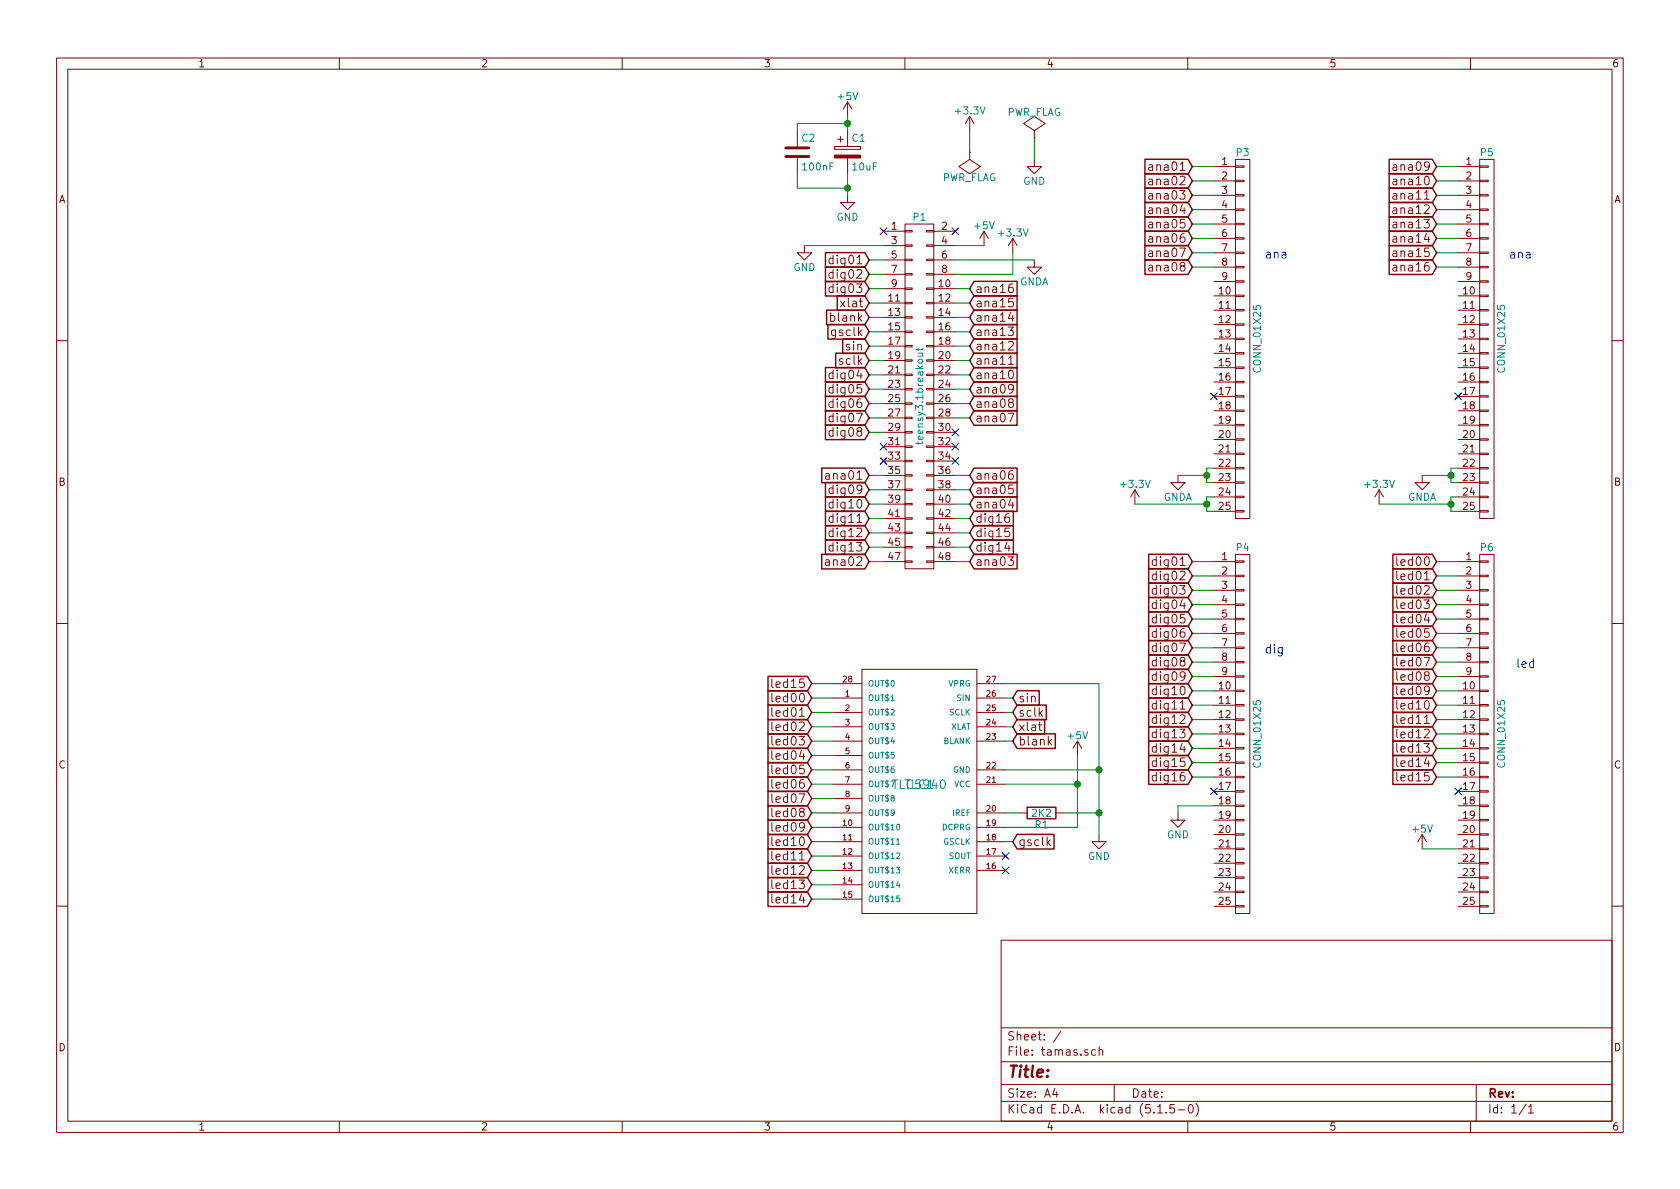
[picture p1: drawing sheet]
<svg xmlns="http://www.w3.org/2000/svg" width="297mm" height="210mm" viewBox="0 0 297 210" stroke-linecap="round" stroke-linejoin="round" font-family="sans-serif">
<g fill="none" stroke="#840000" stroke-width=".18">
<path d="M10 10.3h277v189.9h-277zM12 12.2h273v186.1h-273zM60 10.3v1.9M110 10.3v1.9M149.9 18l-.8 1.3M149.9 18v2.6M149.9 18l.7 1.3M160 10.3v1.9M210 10.3v1.9M260 10.3v1.9M141 23.1v2.8M141 27.9v2.8"/>
<path d="M147.6 25.9v.5zM147.6 26.4h4.5zM147.6 25.9h4.5zM148.1 24.6h1M148.6 24.1v1M149.9 34.5v1.3h1.2l-1.2 1.3-1.3-1.3h1.3M149.9 23.1v2.8M149.9 27.9v2.8M152.1 25.9v.5zM160 39.6h5.1v61h-5.1zM171.4 26.9v1.3l2 1.3-2 1.2-1.9-1.2 1.9-1.3M171.4 26.9h.1"/>
<path d="M171.4 20.6l-.7 1.2M171.4 20.6v2.5M171.4 20.6l.8 1.2M182.9 23.1l1.9-1.3-1.9-1.2-1.9 1.2 1.9 1.3v1.3M182.9 24.4h.1M182.9 28.2v1.3h1.2l-1.2 1.2-1.3-1.2h1.3M203.1 29.2h.6l.1 .9M203.1 31.7h.6l.1 1M203.1 34.3h.6l.1 .9M203.1 36.8h.6l.1 1M203.1 39.4h.6l.1 .9M203.8 29.5l-.5 .1a.31 .31 0 0 0-.2 .3 .31 .31 0 0 0 .2 .2h.5"/>
<path d="M203.8 32l-.5 .1a.31 .31 0 0 0-.2 .3 .31 .31 0 0 0 .2 .3l.5-.1M203.8 34.6h-.5a.31 .31 0 0 0-.2 .3 .31 .31 0 0 0 .2 .3l.5-.1M203.8 37.1l-.5 .1a.31 .31 0 0 0-.2 .3 .31 .31 0 0 0 .2 .3l.5-.1M203.8 39.6l-.5 .1a.31 .31 0 0 0-.2 .3 .31 .31 0 0 0 .2 .3l.5-.1M214.6 29.5h3.8M214.6 32h3.8M214.6 34.5h3.8M214.6 37.1h3.8M214.6 39.6h3.8M218.4 28.2h2.6v63.5h-2.6zM218.4 39.5h1.6v.2h-1.6zM218.4 37h1.6v.2h-1.6z"/>
<path d="M218.4 34.4h1.6v.3h-1.6zM218.4 31.9h1.6v.2h-1.6zM218.4 29.3h1.6v.3h-1.6zM246.3 39.4h.6l.1 .9M246.3 36.8h.6l.1 1M246.3 34.3h.6l.1 .9M246.3 31.7h.6l.1 1M246.3 29.2h.6l.1 .9M247 39.6l-.5 .1a.31 .31 0 0 0-.3 .3 .31 .31 0 0 0 .3 .3l.5-.1M247 37.1l-.5 .1a.31 .31 0 0 0-.3 .3 .31 .31 0 0 0 .3 .3l.5-.1M247 34.6h-.5a.31 .31 0 0 0-.3 .3 .31 .31 0 0 0 .3 .3l.5-.1M247 32l-.5 .1a.31 .31 0 0 0-.3 .3 .31 .31 0 0 0 .3 .3l.5-.1"/>
<path d="M247 29.5l-.5 .1a.31 .31 0 0 0-.3 .3 .31 .31 0 0 0 .3 .2h.5M257.8 29.5h3.8M257.8 32h3.8M257.8 34.5h3.8M257.8 37.1h3.8M257.8 39.6h3.8M261.6 28.2h2.6v63.5h-2.6zM261.6 39.5h1.5v.2h-1.5zM261.6 37h1.5v.2h-1.5zM261.6 34.4h1.5v.3h-1.5zM261.6 31.9h1.5v.2h-1.5zM261.6 29.3h1.5v.3h-1.5z"/>
<path d="M142.2 43.4v1.3h1.3l-1.3 1.3-1.2-1.3h1.2M156.2 40.9h3.8M156.2 51h3.8M156.2 53.6h3.8M156.2 56.1h3.8M156.2 58.7h3.8M156.2 43.4h3.8M156.2 46h3.8M156.2 48.5h3.8M160 58.5h1.3v.3h-1.3zM160 56h1.3v.3h-1.3zM160 53.5h1.3v.2h-1.3z"/>
<path d="M160 50.9h1.3v.3h-1.3zM160 48.4h1.3v.2h-1.3zM160 45.8h1.3v.3h-1.3zM160 43.3h1.3v.3h-1.3zM160 40.8h1.3v.2h-1.3zM163.8 58.5h1.3v.3h-1.3zM163.8 56h1.3v.3h-1.3zM163.8 53.5h1.3v.2h-1.3zM163.8 50.9h1.3v.3h-1.3zM163.8 48.4h1.3v.2h-1.3zM163.8 45.8h1.3v.3h-1.3zM163.8 43.3h1.3v.3h-1.3z"/>
<path d="M163.8 40.8h1.3v.2h-1.3zM165.1 40.9h3.8M165.1 51h3.8M165.1 53.6h3.8M165.1 56.1h3.8M165.1 58.7h3.8M165.1 43.4h3.8M165.1 46h3.8M165.1 48.5h3.8M174 40.9l-.8 1.3M174 40.9v2.5M174 40.9l.8 1.3"/>
<path d="M178.2 57.8h1l-.5 .6 .3 .1 .2 .2-.2 .6-.5 .1-.3-.2M178.7 55.2l-.4 1.1h.9M179 50.2a.6 .6 0 0 0-.7 .6l.1 .8 .2 .1h.4l.2-.3-.2-.6h-.4l-.3 .3M179 55.8v1M179.1 42.2l-.8 1.2M179.1 42.2v2.5M179.1 42.2l.7 1.2M179.1 52.8h-.7l-.1 .7 .2-.2 .5 .1 .2 .2-.1 .5-.2 .2h-.4l-.2-.2M182.9 46v1.2h1.2l-1.2 1.3-1.3-1.3h1.3M203.1 47h.6l.1 .9M203.1 41.9h.6l.1 .9M203.1 44.4h.6l.1 1"/>
<path d="M203.8 47.3h-.5a.31 .31 0 0 0-.2 .3 .31 .31 0 0 0 .2 .3l.5-.1M203.8 42.2l-.5 .1a.31 .31 0 0 0-.2 .3 .31 .31 0 0 0 .2 .2h.5M203.8 44.7l-.5 .1a.31 .31 0 0 0-.2 .3 .31 .31 0 0 0 .2 .3l.5-.1M214.6 52.3h3.8M214.6 54.9h3.8M214.6 57.4h3.8M214.6 59.9h3.8M214.6 42.2h3.8M214.6 44.7h3.8M214.6 47.2h3.8M214.6 49.8h3.8M218.4 59.8h1.6v.3h-1.6z"/>
<path d="M218.4 57.3h1.6v.2h-1.6zM218.4 54.7h1.6v.3h-1.6zM218.4 52.2h1.6v.2h-1.6zM218.4 49.7h1.6v.2h-1.6zM218.4 47.1h1.6v.3h-1.6zM218.4 44.6h1.6v.2h-1.6zM218.4 42h1.6v.3h-1.6zM246.3 47h.6l.1 .9M246.3 44.4h.6l.1 1M246.3 41.9h.6l.1 .9M247 47.3h-.5a.31 .31 0 0 0-.3 .3 .31 .31 0 0 0 .3 .3l.5-.1M247 44.7l-.5 .1a.31 .31 0 0 0-.3 .3 .31 .31 0 0 0 .3 .3l.5-.1"/>
<path d="M247 42.2l-.5 .1a.31 .31 0 0 0-.3 .3 .31 .31 0 0 0 .3 .2h.5M257.8 52.3h3.8M257.8 54.9h3.8M257.8 57.4h3.8M257.8 59.9h3.8M257.8 42.2h3.8M257.8 44.7h3.8M257.8 47.2h3.8M257.8 49.8h3.8M261.6 59.8h1.5v.3h-1.5zM261.6 57.3h1.5v.2h-1.5zM261.6 54.7h1.5v.3h-1.5z"/>
<path d="M261.6 52.2h1.5v.2h-1.5zM261.6 49.7h1.5v.2h-1.5zM261.6 47.1h1.5v.3h-1.5zM261.6 44.6h1.5v.2h-1.5zM261.6 42h1.5v.3h-1.5zM10 60.2h2M156.2 61.2h3.8M156.2 63.7h3.8M156.2 66.3h3.8M156.2 68.8h3.8M156.2 71.4h3.8M156.2 73.9h3.8"/>
<path d="M156.2 76.4h3.8M156.2 79h3.8M160 78.9h1.3v.2h-1.3zM160 76.3h1.3v.3h-1.3zM160 73.8h1.3v.2h-1.3zM160 71.2h1.3v.3h-1.3zM160 68.7h1.3v.3h-1.3zM160 66.2h1.3v.2h-1.3zM160 63.6h1.3v.3h-1.3zM160 61.1h1.3v.2h-1.3zM163.8 78.9h1.3v.2h-1.3zM163.8 76.3h1.3v.3h-1.3z"/>
<path d="M163.8 73.8h1.3v.2h-1.3zM163.8 71.2h1.3v.3h-1.3zM163.8 68.7h1.3v.3h-1.3zM163.8 66.2h1.3v.2h-1.3zM163.8 63.6h1.3v.3h-1.3zM163.8 61.1h1.3v.2h-1.3zM165.1 61.2h3.8M165.1 63.7h3.8M165.1 66.3h3.8M165.1 68.8h3.8M165.1 71.4h3.8M165.1 73.9h3.8"/>
<path d="M165.1 76.4h3.8M165.1 79h3.8M178.2 73.1h1l-.6 1.5M178.3 60.5l.6-.1 .2 .1 .1 .3-1 1.1h1M178.3 63.3l.4-.4v1.5M178.3 64.4h.9M178.5 65.6l.3-.1a.97 .97 0 0 1 0 1.5 .84 .84 0 0 1-.3-1.4zM178.6 71.2l-.3-.3 .1-.2 .2-.2 .4 .1 .2 .2-.2 .3-.5 .1a.48 .48 0 0 0 .1 .9l.4-.1 .2-.3v-.2l-.3-.3M179.2 68.6l-.3 .3h-.3l-.3-.3v-.3l.2-.2 .4-.1 .2 .1a1.06 1.06 0 0 1-.4 1.4h-.2M214.6 62.5h3.8M214.6 65h3.8M214.6 67.6h3.8"/>
<path d="M214.6 70.1h3.8M214.6 72.6h3.8M214.6 75.2h3.8M214.6 77.7h3.8M218.4 77.6h1.6v.2h-1.6zM218.4 75.1h1.6v.2h-1.6zM218.4 72.5h1.6v.3h-1.6zM218.4 70h1.6v.2h-1.6zM218.4 67.4h1.6v.3h-1.6zM218.4 64.9h1.6v.2h-1.6zM218.4 62.4h1.6v.2h-1.6zM257.8 62.5h3.8"/>
<path d="M257.8 65h3.8M257.8 67.6h3.8M257.8 70.1h3.8M257.8 72.6h3.8M257.8 75.2h3.8M257.8 77.7h3.8M261.6 77.6h1.5v.2h-1.5zM261.6 75.1h1.5v.2h-1.5zM261.6 72.5h1.5v.3h-1.5zM261.6 70h1.5v.2h-1.5zM261.6 67.4h1.5v.3h-1.5zM261.6 64.9h1.5v.2h-1.5z"/>
<path d="M261.6 62.4h1.5v.2h-1.5zM285 60.2h2M146 99.1h.6v.9M146 83.8h.6v1M146.6 99.3l-.5 .1a.31 .31 0 0 0-.2 .3 .31 .31 0 0 0 .2 .3l.5-.1M146.6 84.1l-.5 .1a.31 .31 0 0 0-.2 .3 .31 .31 0 0 0 .2 .3l.5-.1M156.2 99.3h3.8M156.2 81.5h3.8M156.2 84.1h3.8M156.2 86.6h3.8M156.2 89.1h3.8M156.2 91.7h3.8"/>
<path d="M156.2 94.2h3.8M156.2 96.8h3.8M160 99.2h1.3v.2h-1.3zM160 96.6h1.3v.3h-1.3zM160 94.1h1.3v.3h-1.3zM160 91.6h1.3v.2h-1.3zM160 89h1.3v.3h-1.3zM160 86.5h1.3v.2h-1.3zM160 83.9h1.3v.3h-1.3zM160 81.4h1.3v.3h-1.3zM163.8 99.2h1.3v.2h-1.3zM163.8 96.6h1.3v.3h-1.3z"/>
<path d="M163.8 94.1h1.3v.3h-1.3zM163.8 91.6h1.3v.2h-1.3zM163.8 89h1.3v.3h-1.3zM163.8 86.5h1.3v.2h-1.3zM163.8 83.9h1.3v.3h-1.3zM163.8 81.4h1.3v.3h-1.3zM165.1 99.3h3.8M165.1 81.5h3.8M165.1 84.1h3.8M165.1 86.6h3.8M165.1 89.1h3.8M165.1 91.7h3.8"/>
<path d="M165.1 94.2h3.8M165.1 96.8h3.8M178 95.9l-.4 1h1M178.2 98.5h1l-.5 .6h.3l.2 .2-.2 .6-.5 .1-.3-.2M178.4 90.9a.62 .62 0 0 0-.8 .6l.1 .7a.48 .48 0 0 0 .8 0v-.5l-.1-.2-.4-.1-.4 .3M178.4 96.4v1.1M178.5 93.4h-.8l-.1 .7 .3-.1h.5l.1 .3v.5l-.3 .1h-.3l-.3-.1M178.7 88.2l-.4 1.1h.9M179 83.2a.6 .6 0 0 0-.7 .7l.1 .7 .2 .2 .4-.1 .2-.3-.2-.5-.4-.1-.3 .3M179 88.8v1M179.1 85.8h-.7l-.1 .7 .2-.1h.5l.2 .2-.1 .5-.2 .2h-.4l-.2-.2M200.7 86.6l-.8 1.3"/>
<path d="M200.7 86.6v2.5M200.7 86.6l.7 1.3M208.3 84.1v1.2h1.2l-1.2 1.3-1.3-1.3h1.3M214.6 80.3h3.8M214.6 82.8h3.8M214.6 85.3h3.8M214.6 87.9h3.8M214.6 90.4h3.8M214.6 99.3h3.8M218.4 90.3h1.6v.2h-1.6zM218.4 87.8h1.6v.2h-1.6zM218.4 85.2h1.6v.3h-1.6z"/>
<path d="M218.4 82.7h1.6v.2h-1.6zM218.4 80.1h1.6v.3h-1.6zM218.4 98h2.6v63.5h-2.6zM218.4 99.2h1.6v.2h-1.6zM243.8 86.6l-.7 1.3M243.8 86.6v2.5M243.8 86.6l.8 1.3M247 98.5v1.3l.2 .2M251.5 84.1v1.2h1.2l-1.2 1.3-1.3-1.3h1.3M257.8 80.3h3.8M257.8 82.8h3.8M257.8 85.3h3.8"/>
<path d="M257.8 87.9h3.8M257.8 90.4h3.8M257.8 99.3h3.8M261.6 90.3h1.5v.2h-1.5zM261.6 87.8h1.5v.2h-1.5zM261.6 85.2h1.5v.3h-1.5zM261.6 82.7h1.5v.2h-1.5zM261.6 80.1h1.5v.3h-1.5zM261.6 98h2.6v63.5h-2.6zM261.6 99.2h1.5v.2h-1.5zM10 110.3h2M152.4 118.4h20.3v43.1h-20.3z"/>
<path d="M214.6 101.8h3.8M214.6 104.4h3.8M214.6 106.9h3.8M214.6 109.5h3.8M214.6 112h3.8M214.6 114.5h3.8M214.6 117.1h3.8M214.6 119.6h3.8M218.4 119.5h1.6v.3h-1.6zM218.4 117h1.6v.2h-1.6zM218.4 114.4h1.6v.3h-1.6zM218.4 111.9h1.6v.2h-1.6z"/>
<path d="M218.4 109.3h1.6v.3h-1.6zM218.4 106.8h1.6v.3h-1.6zM218.4 104.3h1.6v.2h-1.6zM218.4 101.7h1.6v.3h-1.6zM247 101v1.3l.2 .2M247 103.6v1.2l.2 .3M247 106.1v1.3l.2 .2M247 108.6v1.3l.2 .3M247 111.2v1.3l.2 .2M247 113.7v1.3l.2 .2M247 116.3v1.2l.2 .3M247 118.8v1.3l.2 .2"/>
<path d="M257.8 101.8h3.8M257.8 104.4h3.8M257.8 106.9h3.8M257.8 109.5h3.8M257.8 112h3.8M257.8 114.5h3.8M257.8 117.1h3.8M257.8 119.6h3.8M261.6 119.5h1.5v.3h-1.5zM261.6 117h1.5v.2h-1.5zM261.6 114.4h1.5v.3h-1.5zM261.6 111.9h1.5v.2h-1.5z"/>
<path d="M261.6 109.3h1.5v.3h-1.5zM261.6 106.8h1.5v.3h-1.5zM261.6 104.3h1.5v.2h-1.5zM261.6 101.7h1.5v.3h-1.5zM285 110.3h2M136.5 122.6v1.3l.2 .2M136.5 125.1v1.3l.2 .3M136.5 127.7v1.3l.2 .2M136.5 130.2v1.3l.2 .2M136.5 132.8v1.3l.2 .2M136.5 135.3v1.3l.2 .2M136.5 137.8v1.3l.2 .3"/>
<path d="M136.5 120.1v1.3l.2 .2M147.3 123.4h5.1M147.3 126h5.1M147.3 138.7h5.1M147.3 136.1h5.1M147.3 131.1h5.1M147.3 128.5h5.1M147.3 120.9h5.1M147.3 133.6h5.1M172.7 123.4h5.1M172.7 126h5.1M172.7 138.7h5.1"/>
<path d="M172.7 136.1h5.1M172.7 131.1h5.1M172.7 128.5h5.1M172.7 120.9h5.1M183.6 128.2h.6M183.8 127.7v1.3l.4 .2M185.5 131.2l.4 .5M185.9 130.7l-.6 .6M190.5 131.1l-.8 1.2M190.5 131.1v2.5M190.5 131.1l.8 1.2M214.6 122.2h3.8"/>
<path d="M214.6 124.7h3.8M214.6 127.2h3.8M214.6 129.8h3.8M214.6 132.3h3.8M214.6 134.9h3.8M214.6 137.4h3.8M214.6 139.9h3.8M218.4 139.8h1.6v.3h-1.6zM218.4 137.3h1.6v.2h-1.6zM218.4 134.7h1.6v.3h-1.6zM218.4 132.2h1.6v.3h-1.6zM218.4 129.7h1.6v.2h-1.6z"/>
<path d="M218.4 127.1h1.6v.3h-1.6zM218.4 124.6h1.6v.2h-1.6zM218.4 122h1.6v.3h-1.6zM247 136.6v1.3l.2 .2M247 134v1.3l.2 .3M247 131.5v1.3l.2 .2M247 129v1.2l.2 .3M247 126.4v1.3l.2 .2M247 123.9v1.3l.2 .2M247 121.3v1.3l.2 .3M257.8 122.2h3.8M257.8 124.7h3.8"/>
<path d="M257.8 127.2h3.8M257.8 129.8h3.8M257.8 132.3h3.8M257.8 134.9h3.8M257.8 137.4h3.8M257.8 139.9h3.8M261.6 139.8h1.5v.3h-1.5zM261.6 137.3h1.5v.2h-1.5zM261.6 134.7h1.5v.3h-1.5zM261.6 132.2h1.5v.3h-1.5zM261.6 129.7h1.5v.2h-1.5zM261.6 127.1h1.5v.3h-1.5z"/>
<path d="M261.6 124.6h1.5v.2h-1.5zM261.6 122h1.5v.3h-1.5zM136.5 140.4v1.3l.2 .2M136.5 142.9v1.3l.2 .2M136.5 145.5v1.3l.2 .2M136.5 148v1.3l.2 .2M136.5 150.5v1.3l.2 .3M136.5 153.1v1.3l.2 .2M136.5 155.6v1.3l.2 .2M136.5 158.2v1.3l.2 .2M147.3 143.8h5.1M147.3 146.3h5.1"/>
<path d="M147.3 148.8h5.1M147.3 151.4h5.1M147.3 153.9h5.1M147.3 156.5h5.1M147.3 159h5.1M147.3 141.2h5.1M172.7 143.8h5.1M172.7 146.3h5.1M172.7 148.8h5.1M172.7 151.4h5.1M172.7 153.9h5.1M180.3 143.8h1.3"/>
<path d="M185.3 148.9l.4 .6M185.7 148.5l-.6 .6M186.7 143.8h1.3M194.3 147.6v1.2h1.3l-1.3 1.3-1.3-1.3h1.3M208.3 143.8v1.2h1.2l-1.2 1.3-1.3-1.3h1.3M214.6 142.5h3.8M214.6 145h3.8M214.6 147.6h3.8M214.6 150.1h3.8M214.6 152.6h3.8M214.6 155.2h3.8M214.6 157.7h3.8"/>
<path d="M218.4 157.6h1.6v.3h-1.6zM218.4 155.1h1.6v.2h-1.6zM218.4 152.5h1.6v.3h-1.6zM218.4 150h1.6v.2h-1.6zM218.4 147.4h1.6v.3h-1.6zM218.4 144.9h1.6v.3h-1.6zM218.4 142.4h1.6v.2h-1.6zM251.5 147.6l-.8 1.2M251.5 147.6v2.5M251.5 147.6l.7 1.2M257.8 142.5h3.8M257.8 145h3.8"/>
<path d="M257.8 147.6h3.8M257.8 150.1h3.8M257.8 152.6h3.8M257.8 155.2h3.8M257.8 157.7h3.8M261.6 157.6h1.5v.3h-1.5zM261.6 155.1h1.5v.2h-1.5zM261.6 152.5h1.5v.3h-1.5zM261.6 150h1.5v.2h-1.5zM261.6 147.4h1.5v.3h-1.5zM261.6 144.9h1.5v.3h-1.5zM261.6 142.4h1.5v.2h-1.5z"/>
<path d="M10 160.2h2M177 166.3h108v32h-108zM214.6 160.3h3.8M218.4 160.1h1.6v.3h-1.6zM257.8 160.3h3.8M261.6 160.1h1.5v.3h-1.5zM285 160.2h2M60 198.3v1.9M110 198.3v1.9M160 198.3v1.9M177 194.8h108M177 191.8h108"/>
<path d="M177 187.8h108M177 181.8h108M186.5 192.5l-.4 1h1M186.8 193v1M187.6 182.3l-1.3 2M193.7 185.7l-.4-.1-.3 .3 .1 .6h.6M194.3 185.7l.3-.1 .3 .1 .1 .9M194.3 185.1v1.5M197 191.8v3M204.7 196.8h.8M206.2 196.7v.1M207.6 195.3h-.7l-.1 .7 .2-.1 .5 .1 .2 .2-.1 .5-.2 .1-.6-.1"/>
<path d="M208.3 196.3h1.2M210 198.3v1.9M210.3 195.4l.2-.1a.8 .8 0 0 1 .5 .8 .8 .8 0 0 1-.5 .7 1 1 0 0 1-.2-1.4zM211.5 195.1a1.71 1.71 0 0 1 0 2.3M260 198.3v1.9M261 191.8v6.5M269.8 195.2l-1.2 2M270.3 195.8l.4-.5v1.5M270.3 196.8h.8"/>
</g>
<path d="M138.9 27.7h4.1M138.9 26.2h4.1" fill="none" stroke="#840000" stroke-width=".51"/>
<g fill="none" stroke="#840000" stroke-width=".25">
<path d="M202.4 28.2h7.7l.7 1.3-.7 1.3h-7.7zM202.4 30.7h7.7l.7 1.3-.7 1.3h-7.7zM202.4 33.2h7.7l.7 1.3-.7 1.3h-7.7zM202.4 35.8h7.7l.7 1.3-.7 1.3h-7.7zM202.4 38.3h7.7l.7 1.3-.7 1.3h-7.7zM245.6 38.3h7.6l.8 1.3-.8 1.3h-7.6zM245.6 35.8h7.6l.8 1.3-.8 1.3h-7.6zM245.6 33.2h7.6l.8 1.3-.8 1.3h-7.6zM245.6 30.7h7.6l.8 1.3-.8 1.3h-7.6zM245.6 28.2h7.6l.8 1.3-.8 1.3h-7.6zM145.9 49.8h7l.8 1.2-.8 1.3h-7zM145.9 47.2h7l.8 1.3-.8 1.3h-7z"/>
<path d="M145.9 44.7h7l.8 1.3-.8 1.3h-7zM146.2 54.8h6.7l.8 1.3-.8 1.3h-6.7zM146.4 57.4h6.5l.8 1.3-.8 1.3h-6.5zM148 52.3h4.9l.8 1.3-.8 1.3h-4.9zM149 59.9h3.9l.8 1.3-.8 1.3h-3.9zM172.2 49.8h7.6v2.5h-7.6l-.8-1.3zM172.2 52.3h7.6v2.6h-7.6l-.8-1.3zM172.2 54.8h7.6v2.6h-7.6l-.8-1.3zM172.2 57.4h7.6v2.6h-7.6l-.8-1.3zM172.2 59.9h7.6v2.6h-7.6l-.8-1.3zM202.4 45.9h7.7l.7 1.3-.7 1.3h-7.7zM202.4 40.9h7.7l.7 1.3-.7 1.3h-7.7z"/>
<path d="M202.4 43.4h7.7l.7 1.3-.7 1.3h-7.7zM245.6 45.9h7.6l.8 1.3-.8 1.3h-7.6zM245.6 43.4h7.6l.8 1.3-.8 1.3h-7.6zM245.6 40.9h7.6l.8 1.3-.8 1.3h-7.6zM145.9 75.2h7l.8 1.2-.8 1.3h-7zM145.9 72.6h7l.8 1.3-.8 1.3h-7zM145.9 70.1h7l.8 1.3-.8 1.3h-7zM145.9 67.5h7l.8 1.3-.8 1.3h-7zM145.9 65h7l.8 1.3-.8 1.3h-7zM147.8 62.5h5.1l.8 1.2-.8 1.3h-5.1zM172.2 62.5h7.6v2.5h-7.6l-.8-1.3zM172.2 65h7.6v2.6h-7.6l-.8-1.3z"/>
<path d="M172.2 67.5h7.6v2.6h-7.6l-.8-1.3zM172.2 70.1h7.6v2.6h-7.6l-.8-1.3zM172.2 72.6h7.6v2.6h-7.6l-.8-1.3zM145.3 98h7.6l.8 1.3-.8 1.3h-7.6zM145.3 82.8h7.6l.8 1.3-.8 1.3h-7.6zM145.9 95.5h7l.8 1.3-.8 1.3h-7zM145.9 92.9h7l.8 1.3-.8 1.3h-7zM145.9 85.3h7l.8 1.3-.8 1.3h-7zM145.9 87.9h7l.8 1.2-.8 1.3h-7zM145.9 90.4h7l.8 1.3-.8 1.3h-7zM172.2 82.8h7.6v2.6h-7.6l-.8-1.3zM172.2 85.3h7.6v2.6h-7.6l-.8-1.3z"/>
<path d="M172.2 87.9h7.6v2.5h-7.6l-.8-1.3zM172.2 92.9h7v2.6h-7l-.8-1.3zM172.2 95.5h7v2.6h-7l-.8-1.3zM172.2 98h7.6v2.6h-7.6l-.8-1.3zM172.2 90.4h7v2.6h-7l-.8-1.3zM203.1 98h7l.7 1.3-.7 1.3h-7zM246.3 98h6.9l.8 1.3-.8 1.3h-6.9zM135.8 119.6h6.9l.8 1.3-.8 1.3h-6.9zM203.1 105.6h7l.7 1.3-.7 1.3h-7zM203.1 108.2h7l.7 1.3-.7 1.3h-7zM203.1 110.7h7l.7 1.3-.7 1.3h-7zM203.1 113.3h7l.7 1.2-.7 1.3h-7z"/>
<path d="M203.1 115.8h7l.7 1.3-.7 1.3h-7zM203.1 118.3h7l.7 1.3-.7 1.3h-7zM203.1 100.6h7l.7 1.2-.7 1.3h-7zM203.1 103.1h7l.7 1.3-.7 1.3h-7zM246.3 100.6h6.9l.8 1.2-.8 1.3h-6.9zM246.3 103.1h6.9l.8 1.3-.8 1.3h-6.9zM246.3 105.6h6.9l.8 1.3-.8 1.3h-6.9zM246.3 108.2h6.9l.8 1.3-.8 1.3h-6.9zM246.3 110.7h6.9l.8 1.3-.8 1.3h-6.9zM246.3 113.3h6.9l.8 1.2-.8 1.3h-6.9zM246.3 115.8h6.9l.8 1.3-.8 1.3h-6.9zM246.3 118.3h6.9l.8 1.3-.8 1.3h-6.9z"/>
<path d="M135.8 122.1h6.9l.8 1.3-.8 1.3h-6.9zM135.8 124.7h6.9l.8 1.3-.8 1.3h-6.9zM135.8 127.2h6.9l.8 1.3-.8 1.3h-6.9zM135.8 129.8h6.9l.8 1.3-.8 1.3h-6.9zM135.8 132.3h6.9l.8 1.3-.8 1.3h-6.9zM135.8 134.8h6.9l.8 1.3-.8 1.3h-6.9zM135.8 137.4h6.9l.8 1.3-.8 1.3h-6.9zM135.8 139.9h6.9l.8 1.3-.8 1.3h-6.9zM179.8 129.8h6.8v2.6h-6.8l-.7-1.3zM179.8 127.2h4.9v2.6h-4.9l-.7-1.3zM179.8 124.7h5.2v2.6h-5.2l-.7-1.3zM179.8 122.1h3.9v2.6h-3.9l-.7-1.3z"/>
<path d="M203.1 120.9h7l.7 1.3-.7 1.3h-7zM203.1 123.4h7l.7 1.3-.7 1.3h-7zM203.1 126h7l.7 1.2-.7 1.3h-7zM203.1 128.5h7l.7 1.3-.7 1.3h-7zM203.1 131h7l.7 1.3-.7 1.3h-7zM203.1 133.6h7l.7 1.3-.7 1.3h-7zM203.1 136.1h7l.7 1.3-.7 1.3h-7zM246.3 136.1h6.9l.8 1.3-.8 1.3h-6.9zM246.3 133.6h6.9l.8 1.3-.8 1.3h-6.9zM246.3 131h6.9l.8 1.3-.8 1.3h-6.9zM246.3 128.5h6.9l.8 1.3-.8 1.3h-6.9zM246.3 126h6.9l.8 1.2-.8 1.3h-6.9z"/>
<path d="M246.3 123.4h6.9l.8 1.3-.8 1.3h-6.9zM246.3 120.9h6.9l.8 1.3-.8 1.3h-6.9zM135.8 142.5h6.9l.8 1.3-.8 1.3h-6.9zM135.8 145h6.9l.8 1.3-.8 1.3h-6.9zM135.8 147.5h6.9l.8 1.3-.8 1.3h-6.9zM135.8 150.1h6.9l.8 1.3-.8 1.3h-6.9zM135.8 152.6h6.9l.8 1.3-.8 1.3h-6.9zM135.8 155.2h6.9l.8 1.3-.8 1.3h-6.9zM135.8 157.7h6.9l.8 1.3-.8 1.3h-6.9zM179.8 147.5h6.6v2.6h-6.6l-.7-1.3zM181.6 142.7h5.1v2.1h-5.1z"/>
</g>
<path d="M147.6 27.4h4.5v.5h-4.5z" fill="#840000" stroke="#840000" stroke-width=".18"/>
<path d="M162.3 61.5v.5M162.3 78.1v.5M162.3 62.5h.9M163 62.5l.2 .1-.1 .3-.8 .1M163.2 61.5l-.2 .3h-1.1M157.8 137.9h.9M165.2 137.8l-.4 1.1h.9M165.5 138.4v1M166.4 138l.2-.1a.82 .82 0 0 1 .6 .7 .82 .82 0 0 1-.3 .8h-.1a.84 .84 0 0 1-.4-1.4zM158.5 149.3h.6" fill="none" stroke="#008484" stroke-width=".18"/>
<g fill="none" stroke="#008400" stroke-width=".18">
<path d="M141 30.7v2.6h8.9M149.9 21.8h-8.9v1.3M149.9 20.6v2.5M149.9 30.7v3.8M171.4 23.1v3.8M182.9 24.4v3.8M210.8 39.6h3.8M210.8 37.1h3.8M210.8 34.5h3.8M210.8 32h3.8M210.8 29.5h3.8M254 39.6h3.8"/>
<path d="M254 37.1h3.8M254 34.5h3.8M254 32h3.8M254 29.5h3.8M142.2 43.4h14M153.7 51h2.5M153.7 53.6h2.5M153.7 56.1h2.5M153.7 58.7h2.5M153.7 48.5h2.5M153.7 46h2.5M168.9 51h2.5"/>
<path d="M168.9 53.6h2.5M168.9 56.1h2.5M168.9 58.7h2.5M168.9 46h14M168.9 43.4h5.1M179.1 44.7v3.8h-10.2M210.8 47.2h3.8M210.8 44.7h3.8M210.8 42.2h3.8M254 47.2h3.8M254 44.7h3.8M254 42.2h3.8"/>
<path d="M153.7 61.2h2.5M153.7 76.4h2.5M153.7 73.9h2.5M153.7 71.4h2.5M153.7 68.8h2.5M153.7 66.3h2.5M153.7 63.7h2.5M168.9 61.2h2.5M168.9 73.9h2.5M168.9 71.4h2.5M168.9 68.8h2.5M168.9 66.3h2.5"/>
<path d="M168.9 63.7h2.5M153.7 99.3h2.5M153.7 89.1h2.5M153.7 86.6h2.5M153.7 84.1h2.5M153.7 91.7h2.5M153.7 96.8h2.5M153.7 94.2h2.5M168.9 99.3h2.5M168.9 89.1h2.5M168.9 86.6h2.5M168.9 84.1h2.5"/>
<path d="M168.9 91.7h2.5M168.9 96.8h2.5M168.9 94.2h2.5M200.7 89.1h12.7M208.3 84.1h5.1M210.8 99.3h3.8M214.6 87.9h-1.2v2.5h1.2M214.6 82.8h-1.2v2.5h1.2M243.8 89.1h12.7M251.5 84.1h5M254 99.3h3.8M257.8 87.9h-1.3v2.5h1.3"/>
<path d="M257.8 82.8h-1.3v2.5h1.3M210.8 112h3.8M210.8 119.6h3.8M210.8 117.1h3.8M210.8 114.5h3.8M210.8 109.5h3.8M210.8 106.9h3.8M210.8 104.4h3.8M210.8 101.8h3.8M254 112h3.8M254 119.6h3.8M254 117.1h3.8"/>
<path d="M254 114.5h3.8M254 109.5h3.8M254 106.9h3.8M254 104.4h3.8M254 101.8h3.8M143.5 138.7h3.8M143.5 136.1h3.8M143.5 133.6h3.8M143.5 131.1h3.8M143.5 128.5h3.8M143.5 126h3.8M143.5 123.4h3.8"/>
<path d="M143.5 120.9h3.8M177.8 138.7h12.7M177.8 136.1h16.5M177.8 131.1h1.3M177.8 128.5h1.3M177.8 126h1.3M177.8 123.4h1.3M177.8 120.9h16.5v26.7M190.5 133.6v12.7h-12.7M210.8 132.3h3.8M210.8 129.8h3.8M210.8 127.2h3.8"/>
<path d="M210.8 124.7h3.8M210.8 122.2h3.8M210.8 134.9h3.8M210.8 137.4h3.8M254 132.3h3.8M254 129.8h3.8M254 127.2h3.8M254 124.7h3.8M254 122.2h3.8M254 134.9h3.8M254 137.4h3.8M143.5 156.5h3.8"/>
<path d="M143.5 153.9h3.8M143.5 151.4h3.8M143.5 148.8h3.8M143.5 146.3h3.8M143.5 143.8h3.8M143.5 141.2h3.8M143.5 159h3.8M177.8 148.8h1.3M177.8 143.8h2.5M188 143.8h6.3M214.6 142.5h-6.3v1.3M251.5 150.1h6.3"/>
</g>
<g fill="#008400" stroke="#008400" stroke-width=".25">
<circle cx="149.9" cy="21.8" r=".51"/>
<circle cx="194.3" cy="136.1" r=".51"/>
<circle cx="149.9" cy="33.3" r=".51"/>
<circle cx="190.5" cy="138.7" r=".51"/>
<circle cx="194.3" cy="143.8" r=".51"/>
<circle cx="213.4" cy="84.1" r=".51"/>
<circle cx="213.4" cy="89.1" r=".51"/>
<circle cx="256.5" cy="84.1" r=".51"/>
<circle cx="256.5" cy="89.1" r=".51"/>
</g>
<g fill="none" stroke="#000084" stroke-width=".18">
<path d="M155.6 40.3l1.2 1.2M156.8 40.3l-1.2 1.2M168.3 40.3l1.2 1.2M169.5 40.3l-1.2 1.2M155.6 78.4l1.2 1.2M156.8 78.4l-1.2 1.2M168.3 78.4l1.2 1.2M168.3 75.8l1.2 1.3M169.5 78.4l-1.2 1.2M169.5 75.8l-1.2 1.3M214 69.5l1.2 1.2M215.2 69.5l-1.2 1.2"/>
<path d="M257.2 69.5l1.2 1.2M258.4 69.5l-1.2 1.2M155.6 80.9l1.2 1.2M156.8 80.9l-1.2 1.2M168.3 80.9l1.2 1.2M169.5 80.9l-1.2 1.2M214 139.3l1.2 1.3M215.2 139.3l-1.2 1.3M257.2 139.3l1.2 1.3M258.4 139.3l-1.2 1.3M177.2 150.8l1.2 1.2M177.2 153.3l1.2 1.2"/>
<path d="M178.4 150.8l-1.2 1.2M178.4 153.3l-1.2 1.2"/>
</g>
<text font-size="2.8" fill="#840000" x="178" y="190.5">Title:</text>
<g font-size="2.1" fill="#840000">
<text x="203.9" y="30.2">ana01</text>
<text x="203.9" y="32.8">ana02</text>
<text x="203.9" y="35.3">ana03</text>
<text x="247.1" y="35.3">ana11</text>
<text x="247.1" y="32.8">ana10</text>
<text x="247.1" y="30.2">ana09</text>
<text x="203.9" y="37.8">ana04</text>
<text x="203.9" y="40.4">ana05</text>
<text x="247.1" y="40.4">ana13</text>
<text x="247.1" y="37.8">ana12</text>
<text x="147.2" y="46.7">dig01</text>
<text x="203.9" y="42.9">ana06</text>
<text x="203.9" y="45.5">ana07</text>
<text x="247.1" y="45.5">ana15</text>
<text x="247.1" y="42.9">ana14</text>
<text x="147.2" y="51.8">dig03</text>
<text x="147.2" y="49.3">dig02</text>
<text x="172.4" y="51.8">ana16</text>
<text x="203.9" y="48">ana08</text>
<text x="247.1" y="48">ana16</text>
<text x="147.2" y="56.9">blank</text>
<text x="147.3" y="59.4">gsclk</text>
<text x="149.1" y="54.4">xlat</text>
<text x="172.4" y="54.4">ana15</text>
<text x="172.4" y="56.9">ana14</text>
<text x="172.4" y="59.4">ana13</text>
<text x="148.6" y="64.5">sclk</text>
<text x="149.7" y="62">sin</text>
<text x="172.4" y="62">ana12</text>
<text x="172.4" y="64.5">ana11</text>
<text x="147.2" y="69.6">dig05</text>
<text x="147.2" y="67.1">dig04</text>
<text x="172.4" y="67.1">ana10</text>
<text x="172.4" y="69.6">ana09</text>
<text x="147.2" y="77.2">dig08</text>
<text x="147.2" y="74.7">dig07</text>
<text x="147.2" y="72.1">dig06</text>
<text x="172.4" y="72.1">ana08</text>
<text x="172.4" y="74.7">ana07</text>
<text x="146.7" y="84.8">ana01</text>
<text x="147.2" y="87.4">dig09</text>
<text x="147.2" y="89.9">dig10</text>
<text x="172.4" y="84.8">ana06</text>
<text x="172.4" y="87.4">ana05</text>
<text x="172.4" y="89.9">ana04</text>
<text x="147.2" y="95">dig12</text>
<text x="147.2" y="92.5">dig11</text>
<text x="172.4" y="95">dig15</text>
<text x="172.4" y="92.5">dig16</text>
<text x="146.7" y="100.1">ana02</text>
<text x="147.2" y="97.5">dig13</text>
<text x="172.4" y="97.5">dig14</text>
<text x="172.4" y="100.1">ana03</text>
<text x="204.4" y="100.1">dig01</text>
<text x="247.6" y="100.1">led00</text>
<text x="204.4" y="107.7">dig04</text>
<text x="204.4" y="102.6">dig02</text>
<text x="204.4" y="105.2">dig03</text>
<text x="247.6" y="102.6">led01</text>
<text x="247.6" y="105.2">led02</text>
<text x="247.6" y="107.7">led03</text>
<text x="204.4" y="110.2">dig05</text>
<text x="204.4" y="112.8">dig06</text>
<text x="247.6" y="110.2">led04</text>
<text x="247.6" y="112.8">led05</text>
<text x="204.4" y="115.3">dig07</text>
<text x="204.4" y="117.9">dig08</text>
<text x="247.6" y="115.3">led06</text>
<text x="247.6" y="117.9">led07</text>
<text x="137.2" y="124.2">led00</text>
<text x="137.2" y="121.7">led15</text>
<text x="180" y="124.2">sin</text>
<text x="204.4" y="120.4">dig09</text>
<text x="204.4" y="122.9">dig10</text>
<text x="204.4" y="125.5">dig11</text>
<text x="247.6" y="120.4">led08</text>
<text x="247.6" y="125.5">led10</text>
<text x="247.6" y="122.9">led09</text>
<text x="137.2" y="126.7">led01</text>
<text x="137.2" y="129.3">led02</text>
<text x="137.2" y="131.8">led03</text>
<text x="180" y="131.8">blank</text>
<text x="180" y="129.3">xlat</text>
<text x="180" y="126.7">sclk</text>
<text x="204.4" y="128">dig12</text>
<text x="204.4" y="130.6">dig13</text>
<text x="247.6" y="130.6">led12</text>
<text x="247.6" y="128">led11</text>
<text x="137.2" y="134.4">led04</text>
<text x="137.2" y="136.9">led05</text>
<text x="204.4" y="133.1">dig14</text>
<text x="204.4" y="135.6">dig15</text>
<text x="247.6" y="135.6">led14</text>
<text x="247.6" y="133.1">led13</text>
<text x="137.2" y="139.4">led06</text>
<text x="137.2" y="142">led07</text>
<text x="204.4" y="138.2">dig16</text>
<text x="247.6" y="138.2">led15</text>
<text x="137.2" y="144.5">led08</text>
<text x="137.2" y="147.1">led09</text>
<text x="137.2" y="149.6">led10</text>
<text x="180" y="149.6">gsclk</text>
<text x="137.2" y="152.1">led11</text>
<text x="137.2" y="154.7">led12</text>
<text x="137.2" y="157.2">led13</text>
<text x="137.2" y="159.8">led14</text>
<text x="178" y="184">Sheet: /</text>
<text x="178" y="186.7">File: tamas.sch</text>
<text x="178" y="196.9">KiCad E.D.A. kicad (5.1.5-0)</text>
<text x="178" y="194.1">Size: A4</text>
<text x="200" y="194.1">Date:</text>
<text x="263" y="194.1">Rev:</text>
<text x="263" y="196.9">Id: 1/1</text>
</g>
<g font-size="2.1" fill="#0000c2">
<text x="223.5" y="45.7">ana</text>
<text x="266.7" y="45.7">ana</text>
<text x="223.5" y="115.6">dig</text>
<text x="268" y="118.1">led</text>
</g>
<text font-size="2.1" fill="#008484" x="159.9" y="139.5">TLC1</text>
<g font-size="1.8" fill="#840000">
<text x="35" y="11.9">1</text>
<text x="85" y="11.9">2</text>
<text x="135" y="11.9">3</text>
<text x="185" y="11.9">4</text>
<text x="235" y="11.9">5</text>
<text x="285" y="11.9">6</text>
<text x="216.1" y="29.2">1</text>
<text x="259.2" y="29.2">1</text>
<text x="10.4" y="35.9">A</text>
<text x="216.1" y="31.7">2</text>
<text x="216.1" y="34.3">3</text>
<text x="259.2" y="31.7">2</text>
<text x="259.2" y="34.3">3</text>
<text x="285.4" y="35.9">A</text>
<text x="157.6" y="40.6">1</text>
<text x="166.5" y="40.6">2</text>
<text x="216.1" y="36.8">4</text>
<text x="216.1" y="39.4">5</text>
<text x="216.1" y="41.9">6</text>
<text x="259.2" y="36.8">4</text>
<text x="259.2" y="39.4">5</text>
<text x="259.2" y="41.9">6</text>
<text x="157.6" y="43.2">3</text>
<text x="157.6" y="45.7">5</text>
<text x="166.5" y="43.2">4</text>
<text x="166.5" y="45.7">6</text>
<text x="216.1" y="44.4">7</text>
<text x="216.1" y="47">8</text>
<text x="259.2" y="44.4">7</text>
<text x="259.2" y="47">8</text>
<text x="157.1" y="53.3">11</text>
<text x="157.6" y="48.3">7</text>
<text x="157.6" y="50.8">9</text>
<text x="166" y="50.8">10</text>
<text x="166" y="53.3">12</text>
<text x="166.5" y="48.3">8</text>
<text x="215.6" y="52.1">10</text>
<text x="216.1" y="49.5">9</text>
<text x="258.7" y="52.1">10</text>
<text x="259.2" y="49.5">9</text>
<text x="157.1" y="55.9">13</text>
<text x="157.1" y="58.4">15</text>
<text x="166" y="55.9">14</text>
<text x="166" y="58.4">16</text>
<text x="215.6" y="54.6">11</text>
<text x="215.6" y="57.1">12</text>
<text x="215.6" y="59.7">13</text>
<text x="258.7" y="54.6">11</text>
<text x="258.7" y="57.1">12</text>
<text x="258.7" y="59.7">13</text>
<text x="157.1" y="61">17</text>
<text x="157.1" y="63.5">19</text>
<text x="166" y="61">18</text>
<text x="166" y="63.5">20</text>
<text x="215.6" y="62.2">14</text>
<text x="215.6" y="64.8">15</text>
<text x="258.7" y="62.2">14</text>
<text x="258.7" y="64.8">15</text>
<text x="157.1" y="66">21</text>
<text x="157.1" y="68.6">23</text>
<text x="157.1" y="71.1">25</text>
<text x="166" y="66">22</text>
<text x="166" y="68.6">24</text>
<text x="166" y="71.1">26</text>
<text x="215.6" y="67.3">16</text>
<text x="215.6" y="69.8">17</text>
<text x="258.7" y="67.3">16</text>
<text x="258.7" y="69.8">17</text>
<text x="157.1" y="73.7">27</text>
<text x="157.1" y="76.2">29</text>
<text x="166" y="73.7">28</text>
<text x="166" y="76.2">30</text>
<text x="215.6" y="72.4">18</text>
<text x="215.6" y="74.9">19</text>
<text x="215.6" y="77.5">20</text>
<text x="258.7" y="72.4">18</text>
<text x="258.7" y="74.9">19</text>
<text x="258.7" y="77.5">20</text>
<text x="157.1" y="78.7">31</text>
<text x="157.1" y="81.3">33</text>
<text x="157.1" y="83.8">35</text>
<text x="166" y="78.7">32</text>
<text x="166" y="81.3">34</text>
<text x="166" y="83.8">36</text>
<text x="215.6" y="80">21</text>
<text x="215.6" y="82.5">22</text>
<text x="258.7" y="80">21</text>
<text x="258.7" y="82.5">22</text>
<text x="10.4" y="85.9">B</text>
<text x="157.1" y="86.4">37</text>
<text x="157.1" y="88.9">39</text>
<text x="166" y="86.4">38</text>
<text x="166" y="88.9">40</text>
<text x="215.6" y="85.1">23</text>
<text x="215.6" y="87.6">24</text>
<text x="258.7" y="85.1">23</text>
<text x="258.7" y="87.6">24</text>
<text x="285.4" y="85.9">B</text>
<text x="157.1" y="91.4">41</text>
<text x="157.1" y="94">43</text>
<text x="166" y="91.4">42</text>
<text x="166" y="94">44</text>
<text x="215.6" y="90.2">25</text>
<text x="258.7" y="90.2">25</text>
<text x="157.1" y="96.5">45</text>
<text x="157.1" y="99.1">47</text>
<text x="166" y="96.5">46</text>
<text x="166" y="99.1">48</text>
<text x="216.1" y="99.1">1</text>
<text x="216.1" y="101.6">2</text>
<text x="259.2" y="99.1">1</text>
<text x="259.2" y="101.6">2</text>
<text x="216.1" y="104.1">3</text>
<text x="216.1" y="106.7">4</text>
<text x="259.2" y="104.1">3</text>
<text x="259.2" y="106.7">4</text>
<text x="216.1" y="109.2">5</text>
<text x="216.1" y="111.8">6</text>
<text x="259.2" y="109.2">5</text>
<text x="259.2" y="111.8">6</text>
<text x="216.1" y="114.3">7</text>
<text x="216.1" y="116.8">8</text>
<text x="216.1" y="119.4">9</text>
<text x="259.2" y="114.3">7</text>
<text x="259.2" y="116.8">8</text>
<text x="259.2" y="119.4">9</text>
<text x="215.6" y="121.9">10</text>
<text x="215.6" y="124.5">11</text>
<text x="258.7" y="121.9">10</text>
<text x="258.7" y="124.5">11</text>
<text x="215.6" y="127">12</text>
<text x="215.6" y="129.5">13</text>
<text x="258.7" y="127">12</text>
<text x="258.7" y="129.5">13</text>
<text x="10.4" y="135.9">C</text>
<text x="215.6" y="132.1">14</text>
<text x="215.6" y="134.6">15</text>
<text x="215.6" y="137.2">16</text>
<text x="258.7" y="132.1">14</text>
<text x="258.7" y="134.6">15</text>
<text x="258.7" y="137.2">16</text>
<text x="285.4" y="135.9">C</text>
<text x="215.6" y="139.7">17</text>
<text x="215.6" y="142.2">18</text>
<text x="258.7" y="139.7">17</text>
<text x="258.7" y="142.2">18</text>
<text x="215.6" y="144.8">19</text>
<text x="215.6" y="147.3">20</text>
<text x="215.6" y="149.9">21</text>
<text x="258.7" y="144.8">19</text>
<text x="258.7" y="147.3">20</text>
<text x="258.7" y="149.9">21</text>
<text x="215.6" y="152.4">22</text>
<text x="215.6" y="154.9">23</text>
<text x="258.7" y="152.4">22</text>
<text x="258.7" y="154.9">23</text>
<text x="215.6" y="157.5">24</text>
<text x="215.6" y="160">25</text>
<text x="258.7" y="157.5">24</text>
<text x="258.7" y="160">25</text>
<text x="10.4" y="185.9">D</text>
<text x="285.4" y="185.9">D</text>
<text x="35" y="199.9">1</text>
<text x="85" y="199.9">2</text>
<text x="135" y="199.9">3</text>
<text x="185" y="199.9">4</text>
<text x="235" y="199.9">5</text>
<text x="285" y="199.9">6</text>
</g>
<g font-size="1.8" fill="#008484">
<text x="148.3" y="17.7">+5V</text>
<text x="169.1" y="20.2">+3.3V</text>
<text x="177.9" y="20.5">PWR_FLAG</text>
<text x="141.8" y="25.1">C2</text>
<text x="150.7" y="25.1">C1</text>
<text x="218.6" y="27.6">P3</text>
<text x="261.8" y="27.6">P5</text>
<text x="142.1" y="30.1">100nF</text>
<text x="150.8" y="30.1">10uF</text>
<text x="166.5" y="32">PWR_FLAG</text>
<text x="180.9" y="32.7">GND</text>
<text x="147.9" y="39">GND</text>
<text x="161.5" y="39">P1</text>
<text x="172.4" y="40.6">+5V</text>
<text x="176.7" y="41.8">+3.3V</text>
<text x="140.3" y="47.9">GND</text>
<text x="180.3" y="50.5">GNDA</text>
<text x="222.9" y="65.6" transform="rotate(-90 222.9 65.6)">CONN_01X25</text>
<text x="266.1" y="65.6" transform="rotate(-90 266.1 65.6)">CONN_01X25</text>
<text x="163.2" y="77.8" transform="rotate(-90 163.2 77.8)">teensy3.1breakout</text>
<text x="198.3" y="86.3">+3.3V</text>
<text x="205.7" y="88.6">GNDA</text>
<text x="241.5" y="86.3">+3.3V</text>
<text x="248.9" y="88.6">GNDA</text>
<text x="218.6" y="97.5">P4</text>
<text x="261.8" y="97.5">P6</text>
<text x="188.9" y="130.7">+5V</text>
<text x="222.9" y="135.4" transform="rotate(-90 222.9 135.4)">CONN_01X25</text>
<text x="266.1" y="135.4" transform="rotate(-90 266.1 135.4)">CONN_01X25</text>
<text x="182.5" y="144.4">2K2</text>
<text x="183" y="146.5">R1</text>
<text x="206.3" y="148.3">GND</text>
<text x="249.9" y="147.2">+5V</text>
<text x="192.4" y="152.1">GND</text>
</g>
<g font-size="1.4" fill="#840000">
<text x="149.1" y="120.6">28</text>
<text x="149.5" y="123.2">1</text>
<text x="149.5" y="125.7">2</text>
<text x="174.5" y="125.7">25</text>
<text x="174.5" y="123.2">26</text>
<text x="174.5" y="120.6">27</text>
<text x="149.5" y="128.3">3</text>
<text x="149.5" y="130.8">4</text>
<text x="174.5" y="130.8">23</text>
<text x="174.5" y="128.3">24</text>
<text x="149.5" y="133.3">5</text>
<text x="149.5" y="135.9">6</text>
<text x="174.5" y="135.9">22</text>
<text x="149.5" y="138.4">7</text>
<text x="149.5" y="141">8</text>
<text x="149.5" y="143.5">9</text>
<text x="174.5" y="143.5">20</text>
<text x="174.5" y="138.4">21</text>
<text x="149.1" y="146">10</text>
<text x="149.1" y="148.6">11</text>
<text x="174.5" y="148.6">18</text>
<text x="174.5" y="146">19</text>
<text x="149.1" y="151.1">12</text>
<text x="149.1" y="153.7">13</text>
<text x="174.5" y="153.7">16</text>
<text x="174.5" y="151.1">17</text>
<text x="149.1" y="156.2">14</text>
<text x="149.1" y="158.7">15</text>
</g>
<g font-size="1.4" fill="#008484">
<text x="153.4" y="123.9">OUT$1</text>
<text x="153.4" y="121.4">OUT$0</text>
<text x="167.7" y="121.4">VPRG</text>
<text x="169.3" y="123.9">SIN</text>
<text x="153.4" y="126.5">OUT$2</text>
<text x="153.4" y="129">OUT$3</text>
<text x="153.4" y="131.6">OUT$4</text>
<text x="166.8" y="131.6">BLANK</text>
<text x="167.8" y="126.5">SCLK</text>
<text x="168" y="129">XLAT</text>
<text x="153.4" y="134.1">OUT$5</text>
<text x="153.4" y="136.6">OUT$6</text>
<text x="168.6" y="136.6">GND</text>
<text x="153.4" y="139.2">OUT$7</text>
<text x="153.4" y="141.7">OUT$8</text>
<text x="168.7" y="139.2">VCC</text>
<text x="153.4" y="146.8">OUT$10</text>
<text x="153.4" y="149.3">OUT$11</text>
<text x="153.4" y="144.3">OUT$9</text>
<text x="166.6" y="146.8">DCPRG</text>
<text x="166.8" y="149.3">GSCLK</text>
<text x="168.5" y="144.3">IREF</text>
<text x="153.4" y="151.9">OUT$12</text>
<text x="153.4" y="154.4">OUT$13</text>
<text x="167.8" y="154.4">XERR</text>
<text x="167.8" y="151.9">SOUT</text>
<text x="153.4" y="157">OUT$14</text>
<text x="153.4" y="159.5">OUT$15</text>
</g>
</svg>
